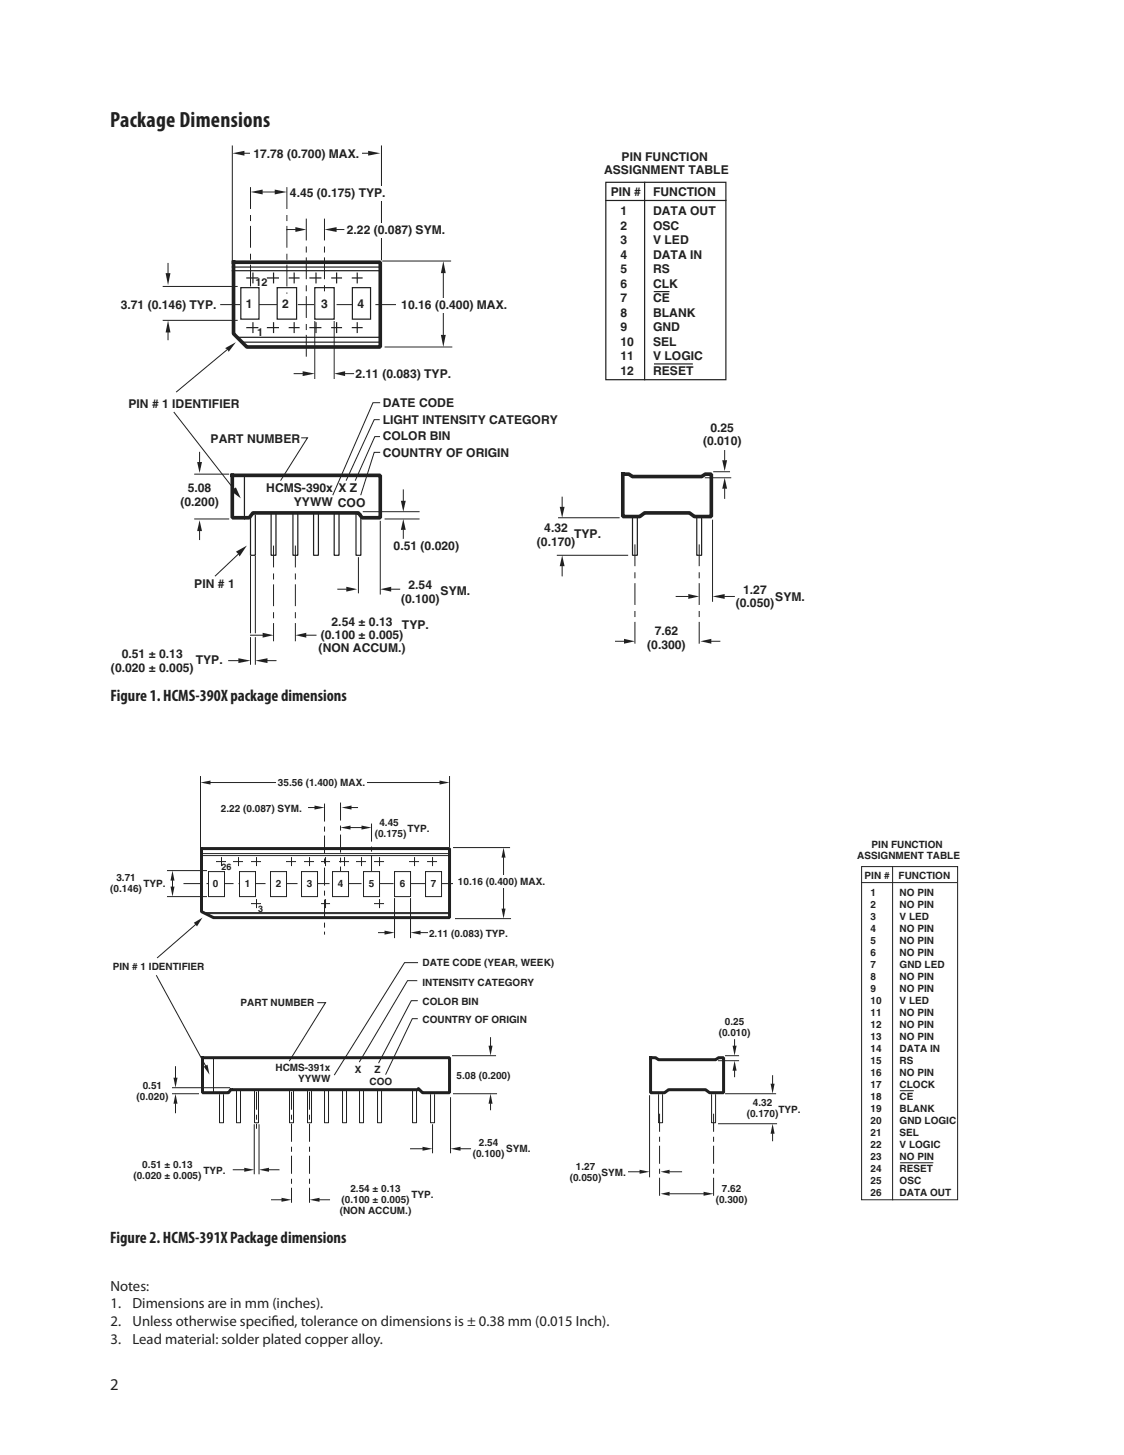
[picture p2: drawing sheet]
<svg xmlns="http://www.w3.org/2000/svg" width="216mm" height="279mm" viewBox="0 0 216 279" stroke-linecap="round" stroke-linejoin="round" font-family="sans-serif">
<path d="M45.3 105.9l2.1-1.1-1.4 2.1z" fill="#231f20"/>
<path d="M37.4 91.1h6.5M45.8 106.4l-4.4 4.2" fill="none" stroke="#231f20" stroke-width=".19"/>
<path d="M47 91.3v8.4M48.1 99v7.6h.9v-7.6M52.1 98.7v7.9h.9v-7.9M56.3 98.7v7.9h.9v-7.9M60.2 98.7v7.9h1v-7.9M64.2 98.7v7.9h.9v-7.9M68.4 98.7v7.9h.9v-7.9" fill="none" stroke="#231f20" stroke-width=".23"/>
<path d="M44.6 91.3h28.4v8.1h-3.5l-.7-.9h-20.2l-.7 .9h-3.3z" fill="none" stroke="#231f20" stroke-width=".7"/>
<path d="M37.9 88.7h.9l-.5 2.1z" fill="#231f20"/>
<path d="M38.3 86.9v1.8" fill="none" stroke="#231f20" stroke-width=".19"/>
<path d="M38.3 99.9l.5 2.1h-.9z" fill="#231f20"/>
<path d="M135.5 91.7h4.9M136.9 99.9v15.6M137.1 90.6h3M38.3 102v1.6M68.8 107.1v6.7M73 100.1v14M48.1 122.4v5.2M49 122.4v5.2" fill="none" stroke="#231f20" stroke-width=".19"/>
<path d="M56.7 104.8v18.3" fill="none" stroke="#231f20" stroke-width=".19" stroke-dasharray="4.2 1.2 1.2 .9" stroke-linecap="butt"/>
<path d="M119.6 91.1h1.2l.7 .4h13.3l.7-.4h1.1v8.1h-3.2l-1-.7h-8.6l-.9 .7h-3.3z" fill="none" stroke="#231f20" stroke-width=".7"/>
<path d="M121.5 99.2v7.4h.9v-7.4M133.8 99.2v7.4h1v-7.4" fill="none" stroke="#231f20" stroke-width=".23"/>
<path d="M138.7 88.4h1l-.5 2.1z" fill="#231f20"/>
<path d="M139.2 86.5v1.9" fill="none" stroke="#231f20" stroke-width=".19"/>
<path d="M139.2 91.7l.5 2.1h-1z" fill="#231f20"/>
<path d="M139.2 93.8v1.9" fill="none" stroke="#231f20" stroke-width=".19"/>
<path d="M134.3 104.5v19.6" fill="none" stroke="#231f20" stroke-width=".19" stroke-dasharray="4.2 1.2 1.2 .9" stroke-linecap="butt"/>
<path d="M136.9 114.5l2.3-.4v.9z" fill="#231f20"/>
<path d="M139.2 114.5h1.9" fill="none" stroke="#231f20" stroke-width=".19"/>
<path d="M132.2 114.1l2.1 .4-2.1 .5z" fill="#231f20"/>
<path d="M107.3 99.4h11.6M107 106.6h13.6M129.9 114.5h2.3" fill="none" stroke="#231f20" stroke-width=".19"/>
<path d="M107.5 97.3h.9l-.4 2.1z" fill="#231f20"/>
<path d="M108 95.5v1.8" fill="none" stroke="#231f20" stroke-width=".19"/>
<path d="M108 106.6l.4 2.1h-.9z" fill="#231f20"/>
<path d="M108 108.7v1.9" fill="none" stroke="#231f20" stroke-width=".19"/>
<path d="M122 104.5v19.6" fill="none" stroke="#231f20" stroke-width=".19" stroke-dasharray="4.2 1.2 1.2 .9" stroke-linecap="butt"/>
<path d="M56.7 122l2.1-.5v.9z" fill="#231f20"/>
<path d="M58.8 122h1.9" fill="none" stroke="#231f20" stroke-width=".19"/>
<path d="M50.4 121.5l2.1 .5-2.1 .4z" fill="#231f20"/>
<path d="M48.1 122h2.3" fill="none" stroke="#231f20" stroke-width=".19"/>
<path d="M73 113.1l2.1-.4v.9z" fill="#231f20"/>
<path d="M75.1 113.1h1.7" fill="none" stroke="#231f20" stroke-width=".19"/>
<path d="M66.5 112.7l2.1 .4-2.1 .5z" fill="#231f20"/>
<path d="M37.4 99.7h6.5M64.9 113.1h1.6" fill="none" stroke="#231f20" stroke-width=".19"/>
<path d="M52.5 104.8v18.3" fill="none" stroke="#231f20" stroke-width=".19" stroke-dasharray="4.2 1.2 1.2 .9" stroke-linecap="butt"/>
<path d="M49 126.9l2.4-.5v.9z" fill="#231f20"/>
<path d="M51.4 126.9h1.6" fill="none" stroke="#231f20" stroke-width=".19"/>
<path d="M45.8 126.4l2.3 .5-2.3 .4z" fill="#231f20"/>
<path d="M72.9 77.3h-1.3l-7.6 17.7M72.8 80.6h-.9l-5.4 11.6M72.9 83.8h-.9l-3.7 8.4M72.9 86.9h-1l-2.6 8.1M43.9 126.9h1.9" fill="none" stroke="#231f20" stroke-width=".19"/>
<path d="M43.2 66.9l2.1-1.2-1.4 1.9-.2-.5z" fill="#231f20"/>
<path d="M44.6 28v21.9M73.3 28v21.9M73.5 50.1h13.1M43.7 67.1l-9.8 8.1M74 66.6h12.8" fill="none" stroke="#231f20" stroke-width=".19"/>
<path d="M42.3 58.5h34.2M58.8 42v26.5" fill="none" stroke="#231f20" stroke-width=".19" stroke-dasharray="4.2 1.2 1.2 .9" stroke-linecap="butt"/>
<g fill="#231f20">
<path d="M44.6 29.4l2.4-.4v.9z"/>
<path d="M70.7 29l2.3 .4-2.3 .5z"/>
</g>
<path d="M47 29.4h23.7" fill="none" stroke="#231f20" stroke-width=".19"/>
<g fill="#231f20">
<path d="M85.2 50.1l.4 2.3h-.9z"/>
<path d="M84.7 64.3h.9l-.4 2.3z"/>
</g>
<path d="M85.2 52.4v12.1" fill="none" stroke="#231f20" stroke-width=".19"/>
<path d="M48.1 35.9v20.5" fill="none" stroke="#231f20" stroke-width=".19" stroke-dasharray="4.2 1.2 1.2 .9" stroke-linecap="butt"/>
<path d="M64.2 71.7l2.1-.4v.9z" fill="#231f20"/>
<path d="M66.3 71.7h1.6" fill="none" stroke="#231f20" stroke-width=".19"/>
<path d="M58.1 71.3l2.4 .4-2.4 .5z" fill="#231f20"/>
<path d="M56.5 71.7h1.6" fill="none" stroke="#231f20" stroke-width=".19"/>
<g fill="#231f20">
<path d="M52.8 36.4l2.3 .5-2.3 .4z"/>
<path d="M48.1 36.9l2.3-.5v.9z"/>
</g>
<path d="M50.4 36.9h2.6" fill="none" stroke="#231f20" stroke-width=".19"/>
<path d="M56.7 43.6l2.1 .5-2.1 .4z" fill="#231f20"/>
<path d="M31.3 55h14.3M55.1 44.1h1.6M31.3 61.5h14.3M60.5 61.8v10.9M64.2 61.8v10.9" fill="none" stroke="#231f20" stroke-width=".19"/>
<path d="M62.3 44.1l2.4-.5v.9z" fill="#231f20"/>
<path d="M64.7 44.1h1.4" fill="none" stroke="#231f20" stroke-width=".19"/>
<path d="M67.7 55.2h3.5v6.1h-3.5z" fill="#fff"/>
<path d="M67.7 55.2h3.5v6.1h-3.5z" fill="none" stroke="#231f20" stroke-width=".23"/>
<path d="M60.5 55.2h3.7v6.1h-3.7z" fill="#fff"/>
<path d="M60.5 55.2h3.7v6.1h-3.7z" fill="none" stroke="#231f20" stroke-width=".23"/>
<path d="M53.2 55.2h3.8v6.1h-3.8z" fill="#fff"/>
<path d="M53.2 55.2h3.8v6.1h-3.8z" fill="none" stroke="#231f20" stroke-width=".23"/>
<path d="M46.3 55.2h3.4v6.1h-3.4z" fill="#fff"/>
<path d="M46.3 55.2h3.4v6.1h-3.4z" fill="none" stroke="#231f20" stroke-width=".23"/>
<g fill="#fff">
<path d="M68.4 57.1h2.3v2.8h-2.3z"/>
<path d="M61.2 57.1h2.3v2.8h-2.3z"/>
<path d="M53.9 57.1h2.4v2.8h-2.4z"/>
<path d="M46.7 57.1h2.3v2.8h-2.3z"/>
</g>
<path d="M44.9 50.4h28.1v16.2h-25.6l-2.5-2.5z" fill="none" stroke="#231f20" stroke-width=".7"/>
<path d="M44.6 51.3h28.2M44.6 52h28.2M45.8 64.8h27M46.3 65.7h26.5" fill="none" stroke="#231f20" stroke-width=".23"/>
<path d="M62.3 42v14.4" fill="none" stroke="#231f20" stroke-width=".19" stroke-dasharray="4.2 1.2 1.2 .9" stroke-linecap="butt"/>
<g fill="#fff">
<path d="M48.1 28.3h21.4v2.8h-21.4z"/>
<path d="M55.6 35.7h18.8v2.8h-18.8z"/>
<path d="M66.3 42.9h19.6v2.8h-19.6z"/>
<path d="M76.1 57.3h22.6v2.8h-22.6z"/>
</g>
<path d="M44.4 94.3l.9-.7 1 2.1z" fill="#231f20"/>
<path d="M33.4 79.2l11.5 14.6M58 84.1h1.1l-5.2 8.1" fill="none" stroke="#231f20" stroke-width=".19"/>
<path d="M134.5 123.1l2.1-.4v.9z" fill="#231f20"/>
<path d="M136.6 123.1h1.7" fill="none" stroke="#231f20" stroke-width=".19"/>
<path d="M119.9 122.7l2.1 .4-2.1 .5z" fill="#231f20"/>
<path d="M118.2 123.1h1.7" fill="none" stroke="#231f20" stroke-width=".19"/>
<path d="M55.1 35.9v20.5" fill="none" stroke="#231f20" stroke-width=".19" stroke-dasharray="4.2 1.2 1.2 .9" stroke-linecap="butt"/>
<path d="M31.8 52.4h.9l-.4 2.4z" fill="#231f20"/>
<path d="M32.3 50.6v1.8" fill="none" stroke="#231f20" stroke-width=".19"/>
<path d="M32.3 61.5l.4 2.3h-.9z" fill="#231f20"/>
<path d="M32.3 63.8v1.4M69.8 98.3h10.7M74 99.7h6.5M48.1 106.9v14.6M49 106.9v14.6" fill="none" stroke="#231f20" stroke-width=".19"/>
<g fill="none" stroke="#231f20" stroke-width=".23">
<path d="M47.4 53.4h2.1M48.6 52.4v1.9M51.4 53.4h2.1M52.5 52.4v1.9M55.6 53.4h1.8M56.5 52.4v1.9M59.5 53.4h2.1M60.7 52.4v1.9M63.7 53.4h1.9M64.7 52.4v1.9M67.7 53.4h1.8M68.6 52.4v1.9"/>
<path d="M47.4 62.9h2.1M48.6 62v1.8M51.4 62.9h2.1M52.5 62v1.8M55.6 62.9h1.8M56.5 62v1.8M59.5 62.9h2.1M60.7 62v1.8M63.7 62.9h1.9M64.7 62v1.8M67.7 62.9h1.8M68.6 62v1.8"/>
</g>
<path d="M77 96.2h.9l-.4 2.1z" fill="#231f20"/>
<path d="M77.5 94.1v2.1" fill="none" stroke="#231f20" stroke-width=".19"/>
<path d="M77.5 99.7l.4 2h-.9z" fill="#231f20"/>
<g fill="none" stroke="#231f20" stroke-width=".19">
<path d="M77.5 101.7v1.7M42.2 210.2v5.4h.7v-5.4M45.4 209.3v6.3h.8v-6.3M48.9 209.3v6.3h.8v-6.3M55.6 209.3v6.3h.8v-6.3M59.1 209.3v6.3h.7v-6.3M62.3 209.3v6.3h.8v-6.3M65.8 209.3v6.3h.8v-6.3M69.1 209.3v6.3h.7v-6.3M72.5 209.3v6.3h.8v-6.3M79.2 209.3v6.3h.8v-6.3M82.7 210.2v5.4h.8v-5.4"/>
<path d="M126.5 210.2v5.4h.8v-5.4M136.7 210.2v5.4h.7v-5.4"/>
</g>
<path d="M116.4 38.5h23M116.4 35h23v37.9h-23zM123.8 35v37.9M125.7 56h2.8M125.7 69.9h7.3" fill="none" stroke="#231f20" stroke-width=".23"/>
<path d="M65.4 154.1v13.8M137.1 213.9v15.7" fill="none" stroke="#231f20" stroke-width=".19" stroke-dasharray="3.5 1 1 .8" stroke-linecap="butt"/>
<path d="M38.9 203.1h47.4v6.7h-5.1l-.8-.7h-.2l.2 .2h-35.9v-.2l-.6 .7h-5zM125 203.1h.9l.6 .4h10.9l.6-.4h1v6.7h-2.7l-.8-.5h-7.1l-.7 .5h-2.7z" fill="none" stroke="#231f20" stroke-width=".58"/>
<g fill="#231f20">
<path d="M69.4 158.5l2 .4-2 .4z"/>
<path d="M65.4 158.9l1.9-.4v.8z"/>
</g>
<path d="M38.5 149.1v13.5M67.3 158.9h2.1M87.1 162.8h10.8M87.5 176.4h10.6" fill="none" stroke="#231f20" stroke-width=".19"/>
<path d="M71.4 158.1v9.8M35.2 169.7h54.4" fill="none" stroke="#231f20" stroke-width=".19" stroke-dasharray="3.5 1 1 .8" stroke-linecap="butt"/>
<g fill="#231f20">
<path d="M38.5 150.3l1.9-.4v.8z"/>
<path d="M84.4 149.9l1.9 .4-1.9 .4z"/>
</g>
<path d="M40.4 150.3h44.2" fill="none" stroke="#231f20" stroke-width=".19"/>
<g fill="#231f20">
<path d="M96.7 162.8l.4 1.9h-.8z"/>
<path d="M96.3 174.5h.8l-.4 1.9z"/>
</g>
<path d="M96.7 164.7v10" fill="none" stroke="#231f20" stroke-width=".19"/>
<g fill="#231f20">
<path d="M33.1 167.2l.4 1.9h-.8z"/>
<path d="M32.7 170.3h.8l-.4 1.9z"/>
</g>
<path d="M33.1 169.1v1.3" fill="none" stroke="#231f20" stroke-width=".19"/>
<path d="M62.3 154.3v25.2" fill="none" stroke="#231f20" stroke-width=".19" stroke-dasharray="3.5 1 1 .8" stroke-linecap="butt"/>
<path d="M78.9 179.1l1.9-.4v.8z" fill="#231f20"/>
<path d="M80.8 179.1h1.3" fill="none" stroke="#231f20" stroke-width=".19"/>
<path d="M73.9 178.7l1.9 .4-1.9 .4z" fill="#231f20"/>
<path d="M72.7 179.1h1.2" fill="none" stroke="#231f20" stroke-width=".19"/>
<path d="M60.4 154.7l1.9 .4-1.9 .4z" fill="#231f20"/>
<path d="M59.3 155.1h1.1" fill="none" stroke="#231f20" stroke-width=".19"/>
<path d="M53.1 149.1h17.3v2.3h-17.3z" fill="#fff"/>
<path d="M38.7 163h47.6v13.2h-45.3l-2.3-1.1z" fill="none" stroke="#231f20" stroke-width=".58"/>
<path d="M38.9 163.9h47.3M38.9 164.3h47.3M39.7 175.2h46.6M39.7 175.4h46.6" fill="none" stroke="#231f20" stroke-width=".19"/>
<path d="M40 167.4h3.1v4.8h-3.1z" fill="#fff"/>
<path d="M40 167.4h3.1v4.8h-3.1z" fill="none" stroke="#231f20" stroke-width=".19"/>
<path d="M81.7 167.4h3.1v4.8h-3.1z" fill="#fff"/>
<path d="M81.7 167.4h3.1v4.8h-3.1z" fill="none" stroke="#231f20" stroke-width=".19"/>
<path d="M75.8 167.4h3.1v4.8h-3.1z" fill="#fff"/>
<path d="M75.8 167.4h3.1v4.8h-3.1z" fill="none" stroke="#231f20" stroke-width=".19"/>
<path d="M69.8 167.4h3.1v4.8h-3.1z" fill="#fff"/>
<path d="M69.8 167.4h3.1v4.8h-3.1z" fill="none" stroke="#231f20" stroke-width=".19"/>
<path d="M63.9 167.4h3v4.8h-3z" fill="#fff"/>
<path d="M63.9 167.4h3v4.8h-3z" fill="none" stroke="#231f20" stroke-width=".19"/>
<path d="M57.9 167.4h3.1v4.8h-3.1z" fill="#fff"/>
<path d="M57.9 167.4h3.1v4.8h-3.1z" fill="none" stroke="#231f20" stroke-width=".19"/>
<path d="M52 167.4h3v4.8h-3z" fill="#fff"/>
<path d="M52 167.4h3v4.8h-3z" fill="none" stroke="#231f20" stroke-width=".19"/>
<path d="M46 167.4h3.1v4.8h-3.1z" fill="#fff"/>
<path d="M46 167.4h3.1v4.8h-3.1z" fill="none" stroke="#231f20" stroke-width=".19"/>
<g fill="#fff">
<path d="M82.7 168.5h1.3v2.3h-1.3z"/>
<path d="M76.7 168.5h1.4v2.3h-1.4z"/>
<path d="M70.8 168.5h1.3v2.3h-1.3z"/>
<path d="M64.8 168.5h1.4v2.3h-1.4z"/>
<path d="M58.9 168.5h1.3v2.3h-1.3z"/>
<path d="M52.9 168.5h1.4v2.3h-1.4z"/>
<path d="M47 168.5h1.3v2.3h-1.3z"/>
<path d="M40.8 168.5h1.4v2.3h-1.4z"/>
</g>
<path d="M124.8 210.4v15.6M138 203.7h3.9M139.4 202.7h2.5" fill="none" stroke="#231f20" stroke-width=".19"/>
<path d="M140.7 200.8h.8l-.4 1.9z" fill="#231f20"/>
<path d="M141.1 199.6v1.4" fill="none" stroke="#231f20" stroke-width=".19"/>
<path d="M141.1 203.7l.4 1.9h-.8z" fill="#231f20"/>
<path d="M141.1 205.4v1.4" fill="none" stroke="#231f20" stroke-width=".19"/>
<g fill="#231f20">
<path d="M126.9 229.2l1.7-.3v.7z"/>
<path d="M135.1 228.9l2 .3-2 .4z"/>
</g>
<path d="M128.6 229.2h6.5" fill="none" stroke="#231f20" stroke-width=".19"/>
<path d="M126.9 225l1.7-.4v.8z" fill="#231f20"/>
<path d="M128.6 225h2.3" fill="none" stroke="#231f20" stroke-width=".19"/>
<path d="M122.8 224.6l2 .4-2 .4z" fill="#231f20"/>
<path d="M120.7 225h2.1" fill="none" stroke="#231f20" stroke-width=".19"/>
<path d="M37.2 177.2l1.7-1-1.1 1.7z" fill="#231f20"/>
<path d="M37.6 177.6l-7.3 6.3" fill="none" stroke="#231f20" stroke-width=".19"/>
<path d="M39.1 204.8l.8-.3 .3 1.9z" fill="#231f20"/>
<path d="M30.1 187.4l9.4 17.2M33.1 210h5M33.1 208.9h11M41 203.1v6.7M83.1 216v5.4M86.5 210.8v10.6M86.9 202.7h8.3M87.1 210h8.3" fill="none" stroke="#231f20" stroke-width=".19"/>
<path d="M33.3 207h.8l-.4 1.9z" fill="#231f20"/>
<path d="M33.7 204.8v2.3" fill="none" stroke="#231f20" stroke-width=".19"/>
<path d="M33.7 210l.4 1.9h-.8z" fill="#231f20"/>
<path d="M33.7 211.9v1.8" fill="none" stroke="#231f20" stroke-width=".19"/>
<path d="M49.8 224.6l1.9-.4v.8z" fill="#231f20"/>
<path d="M51.7 224.6h1.9" fill="none" stroke="#231f20" stroke-width=".19"/>
<path d="M46.9 224.2l1.9 .4-1.9 .4z" fill="#231f20"/>
<path d="M44.8 224.6h2.1" fill="none" stroke="#231f20" stroke-width=".19"/>
<path d="M59.5 230.4l1.9-.4v.8z" fill="#231f20"/>
<path d="M61.4 230.4h1.9" fill="none" stroke="#231f20" stroke-width=".19"/>
<path d="M54.1 230l1.9 .4-1.9 .4z" fill="#231f20"/>
<path d="M52.2 230.4h2.1" fill="none" stroke="#231f20" stroke-width=".19"/>
<path d="M86.5 220.6l2-.4v.8z" fill="#231f20"/>
<path d="M88.5 220.6h1.9" fill="none" stroke="#231f20" stroke-width=".19"/>
<path d="M81.2 220.2l1.9 .4-1.9 .4z" fill="#231f20"/>
<path d="M78.9 220.6h2.3" fill="none" stroke="#231f20" stroke-width=".19"/>
<path d="M93.8 200.8h.8l-.4 1.9z" fill="#231f20"/>
<path d="M94.2 199.3v1.7" fill="none" stroke="#231f20" stroke-width=".19"/>
<path d="M94.2 210l.4 1.9h-.8z" fill="#231f20"/>
<path d="M61 192.5h1.5l-6.9 11.2M80.1 188.3h-1.8l-9.2 15.6M80.2 192.2h-1.2l-6.2 11.9M80.2 195.6h-1l-5.1 10.7M80.2 184.9h-2.5l-13.4 21.5M48.8 216v9.4M49.8 216v9.4M94.2 211.9v1.2" fill="none" stroke="#231f20" stroke-width=".19"/>
<path d="M56 209.6v21.4M59.5 209.6v21.4" fill="none" stroke="#231f20" stroke-width=".19" stroke-dasharray="3.5 1 1 .8" stroke-linecap="butt"/>
<path d="M26.2 207.3h6.4v4.6h-6.4z" fill="#fff"/>
<path d="M86.3 149.1v13.5M32.2 172.2h7.5M32.2 167.2h7.5M75.8 172.6v7.5M78.9 172.6v7.5M138 215.8h11.2M139.4 210h9.6" fill="none" stroke="#231f20" stroke-width=".19"/>
<path d="M49.3 209.6v7.1" fill="none" stroke="#231f20" stroke-width=".19" stroke-dasharray="3.5 1 1 .8" stroke-linecap="butt"/>
<path d="M148 208.1h.8l-.4 1.9z" fill="#231f20"/>
<path d="M148.4 206.6v1.7" fill="none" stroke="#231f20" stroke-width=".19"/>
<path d="M148.4 215.8l.4 1.9h-.8z" fill="#231f20"/>
<path d="M148.4 217.7v1.4" fill="none" stroke="#231f20" stroke-width=".19"/>
<path d="M126.7 213.9v15.7" fill="none" stroke="#231f20" stroke-width=".19" stroke-dasharray="3.5 1 1 .8" stroke-linecap="butt"/>
<path d="M87.1 168.1h18.7v2.3h-18.7z" fill="#fff"/>
<path d="M65.6 155.1l1.9-.4v.8z" fill="#231f20"/>
<g fill="none" stroke="#231f20" stroke-width=".19">
<path d="M67.5 155.1h1.2M41.6 165.4h1.7M42.5 164.7v1.5M44.9 165.4h1.7M45.8 164.7v1.5M48.3 173.5h1.7M48.3 165.4h1.7M49.3 164.7v1.5M49.3 172.8v1.5M55 165.4h1.8M56 164.7v1.5M58.5 165.4h1.7"/>
<path d="M59.5 164.7v1.5M61.8 173.5h1.5M61.8 165.4h1.5M62.5 164.7v1.5M62.5 172.8v1.5M65.2 165.4h1.7M66.2 164.7v1.5M68.5 165.4h1.7M69.4 164.7v1.5M71.9 173.5h1.8M71.9 165.4h1.8M72.9 164.7v1.5"/>
<path d="M72.9 172.8v1.5M78.7 165.4h1.7M79.6 164.7v1.5M82.1 165.4h1.8M83.1 164.7v1.5M165.5 166.4h18.4v64h-18.4zM165.5 169.5h18.2M171.5 166.4v64M172.9 209.4h2.5M173 223.3h6.2"/>
</g>
<text font-size="4.2" fill="#231f20" x="21.2" y="24.3">Package Dimensions</text>
<g font-size="3.2" fill="#231f20">
<text x="21.2" y="134.7">Figure 1. HCMS-390X package dimensions</text>
<text x="21.2" y="238.7">Figure 2. HCMS-391X Package dimensions</text>
<text x="21.2" y="267">2</text>
</g>
<g font-size="2.8" fill="#231f20">
<text x="21.2" y="247.9">Notes:</text>
<text x="21.2" y="251.3">1.</text>
<text x="25.5" y="251.3">Dimensions are in mm (inches).</text>
<text x="21.2" y="254.7">2.</text>
<text x="25.5" y="254.7">Unless otherwise specif</text>
<text x="52.1" y="254.7">ied, tolerance on dimensions is ± 0.38 mm (0.015 Inch).</text>
<text x="21.2" y="258">3.</text>
<text x="25.5" y="258">Lead material: solder plated copper alloy.</text>
</g>
<g font-size="2.3" fill="#231f20">
<text x="48.7" y="30.4">17.78 (0.700) MAX.</text>
<text x="116" y="33.4">ASSIGNMENT TABLE</text>
<text x="119.4" y="30.8">PIN FUNCTION</text>
<text x="55.7" y="37.8">4.45 (0.175) TYP.</text>
<text x="117.3" y="37.6">PIN #</text>
<text x="119.2" y="41.3">1</text>
<text x="125.5" y="41.3">DATA OUT</text>
<text x="125.5" y="37.6">FUNCTION</text>
<text x="66.6" y="45">2.22 (0.087) SYM.</text>
<text x="119.2" y="44.1">2</text>
<text x="119.2" y="46.9">3</text>
<text x="125.5" y="44.1">OSC</text>
<text x="125.5" y="46.9">V LED</text>
<text x="119.2" y="49.7">4</text>
<text x="119.2" y="52.4">5</text>
<text x="125.5" y="49.7">DATA IN</text>
<text x="125.5" y="52.4">RS</text>
<text x="23.2" y="59.3">3.71 (0.146) TYP.</text>
<text x="47.2" y="59.2">1</text>
<text x="54.2" y="59.2">2</text>
<text x="61.7" y="59.2">3</text>
<text x="68.7" y="59.2">4</text>
<text x="77.1" y="59.4">10.16 (0.400) MAX.</text>
<text x="119.2" y="55.2">6</text>
<text x="119.2" y="58">7</text>
<text x="125.5" y="55.2">CLK</text>
<text x="125.5" y="58">CE</text>
<text x="119.2" y="60.8">8</text>
<text x="119.2" y="63.6">9</text>
<text x="125.5" y="60.8">BLANK</text>
<text x="125.5" y="63.6">GND</text>
<text x="119.2" y="66.4">10</text>
<text x="119.2" y="69.2">11</text>
<text x="119.2" y="72">12</text>
<text x="125.5" y="66.4">SEL</text>
<text x="125.5" y="69.2">V LOGIC</text>
<text x="125.5" y="72">RESET</text>
<text x="68.3" y="72.7">2.11 (0.083) TYP.</text>
<text x="24.7" y="78.3">PIN # 1 IDENTIFIER</text>
<text x="73.5" y="81.4">LIGHT INTENSITY CATEGORY</text>
<text x="73.5" y="78.1">DATE CODE</text>
<text x="136.5" y="82.9">0.25</text>
<text x="40.5" y="85">PART NUMBER</text>
<text x="73.5" y="84.5">COLOR BIN</text>
<text x="73.5" y="87.7">COUNTRY OF ORIGIN</text>
<text x="135" y="85.5">(0.010)</text>
<text x="36.1" y="94.5">5.08</text>
<text x="51.1" y="94.5">HCMS-390x X Z</text>
<text x="34.6" y="97.1">(0.200)</text>
<text x="56.5" y="97.1">YYWW COO</text>
<text x="75.6" y="105.7">0.51 (0.020)</text>
<text x="103.1" y="104.8">(0.170)</text>
<text x="104.6" y="102.2">4.32</text>
<text x="110.3" y="103.4">TYP.</text>
<text x="37.3" y="112.9">PIN # 1</text>
<text x="78.5" y="113.1">2.54</text>
<text x="77" y="115.7">(0.100)</text>
<text x="84.6" y="114.3">SYM.</text>
<text x="141.3" y="116.6">(0.050)</text>
<text x="142.8" y="114.1">1.27</text>
<text x="148.9" y="115.5">SYM.</text>
<text x="61.2" y="125.2">(NON ACCUM.)</text>
<text x="61.6" y="122.7">(0.100 ± 0.005)</text>
<text x="63.7" y="120.1">2.54 ± 0.13</text>
<text x="77.2" y="120.8">TYP.</text>
<text x="124.3" y="124.5">(0.300)</text>
<text x="125.8" y="122">7.62</text>
<text x="21.3" y="129">(0.020 ± 0.005)</text>
<text x="23.4" y="126.4">0.51 ± 0.13</text>
<text x="37.6" y="127.6">TYP.</text>
</g>
<g font-size="2.1" fill="#231f20">
<text x="49.1" y="55">12</text>
<text x="49.4" y="64.5">1</text>
</g>
<g font-size="1.9" fill="#231f20">
<text x="42.4" y="155.8">2.22 (0.087) SYM.</text>
<text x="53.4" y="150.8">35.56 (1.400) MAX.</text>
<text x="72" y="160.6">(0.175)</text>
<text x="72.9" y="158.5">4.45</text>
<text x="78.3" y="159.7">TYP.</text>
<text x="164.7" y="164.9">ASSIGNMENT TABLE</text>
<text x="167.4" y="162.8">PIN FUNCTION</text>
<text x="21.2" y="171.2">(0.146)</text>
<text x="22.4" y="169.1">3.71</text>
<text x="27.5" y="170.3">TYP.</text>
<text x="40.9" y="170.3">0</text>
<text x="47" y="170.3">1</text>
<text x="53" y="170.3">2</text>
<text x="58.9" y="170.3">3</text>
<text x="64.9" y="170.3">4</text>
<text x="70.8" y="170.3">5</text>
<text x="76.8" y="170.3">6</text>
<text x="82.7" y="170.3">7</text>
<text x="88" y="169.9">10.16 (0.400) MAX.</text>
<text x="166.1" y="168.7">PIN #</text>
<text x="167.2" y="172">1</text>
<text x="172.6" y="168.7">FUNCTION</text>
<text x="172.8" y="172">NO PIN</text>
<text x="82.4" y="179.9">2.11 (0.083) TYP.</text>
<text x="167.2" y="174.3">2</text>
<text x="167.2" y="176.6">3</text>
<text x="167.2" y="178.9">4</text>
<text x="172.8" y="174.3">NO PIN</text>
<text x="172.8" y="176.6">V LED</text>
<text x="172.8" y="178.9">NO PIN</text>
<text x="81.2" y="185.4">DATE CODE (YEAR, WEEK)</text>
<text x="167.2" y="181.2">5</text>
<text x="167.2" y="183.5">6</text>
<text x="167.2" y="185.8">7</text>
<text x="172.8" y="181.2">NO PIN</text>
<text x="172.8" y="183.5">NO PIN</text>
<text x="172.8" y="185.8">GND LED</text>
<text x="21.7" y="186.2">PIN # 1 IDENTIFIER</text>
<text x="81.2" y="189.3">INTENSITY CATEGORY</text>
<text x="167.2" y="188.1">8</text>
<text x="167.2" y="190.4">9</text>
<text x="172.8" y="188.1">NO PIN</text>
<text x="172.8" y="190.4">NO PIN</text>
<text x="46.2" y="193.2">PART NUMBER</text>
<text x="81.2" y="192.9">COLOR BIN</text>
<text x="81.2" y="196.4">COUNTRY OF ORIGIN</text>
<text x="139.2" y="196.8">0.25</text>
<text x="167.2" y="192.7">10</text>
<text x="167.2" y="195">11</text>
<text x="167.2" y="197.3">12</text>
<text x="172.8" y="192.7">V LED</text>
<text x="172.8" y="195">NO PIN</text>
<text x="172.8" y="197.3">NO PIN</text>
<text x="138.1" y="198.9">(0.010)</text>
<text x="167.2" y="199.7">13</text>
<text x="167.2" y="202">14</text>
<text x="172.8" y="199.7">NO PIN</text>
<text x="172.8" y="202">DATA IN</text>
<text x="27.4" y="209.1">0.51</text>
<text x="52.9" y="205.6">HCMS-391x</text>
<text x="57.3" y="207.7">YYWW</text>
<text x="68.2" y="206">X</text>
<text x="71" y="208.3">COO</text>
<text x="71.9" y="206">Z</text>
<text x="87.7" y="207.1">5.08 (0.200)</text>
<text x="167.2" y="204.3">15</text>
<text x="167.2" y="206.6">16</text>
<text x="167.2" y="208.9">17</text>
<text x="172.8" y="204.3">RS</text>
<text x="172.8" y="206.6">NO PIN</text>
<text x="172.8" y="208.9">CLOCK</text>
<text x="26.2" y="211.2">(0.020)</text>
<text x="143.4" y="214.4">(0.170)</text>
<text x="144.6" y="212.3">4.32</text>
<text x="149.5" y="213.7">TYP.</text>
<text x="167.2" y="211.2">18</text>
<text x="167.2" y="213.5">19</text>
<text x="167.2" y="215.8">20</text>
<text x="172.8" y="211.2">CE</text>
<text x="172.8" y="213.5">BLANK</text>
<text x="172.8" y="215.8">GND LOGIC</text>
<text x="92" y="220">2.54</text>
<text x="97.3" y="221.2">SYM.</text>
<text x="167.2" y="218.1">21</text>
<text x="167.2" y="220.4">22</text>
<text x="172.8" y="218.1">SEL</text>
<text x="172.8" y="220.4">V LOGIC</text>
<text x="25.6" y="226.4">(0.020 ± 0.005)</text>
<text x="27.3" y="224.2">0.51 ± 0.13</text>
<text x="39.1" y="225.4">TYP.</text>
<text x="90.8" y="222.1">(0.100)</text>
<text x="109.4" y="226.7">(0.050)</text>
<text x="110.6" y="224.6">1.27</text>
<text x="115.5" y="225.8">SYM.</text>
<text x="167.2" y="222.7">23</text>
<text x="167.2" y="225">24</text>
<text x="167.2" y="227.3">25</text>
<text x="172.8" y="222.7">NO PIN</text>
<text x="172.8" y="225">RESET</text>
<text x="172.8" y="227.3">OSC</text>
<text x="65.3" y="233.1">(NON ACCUM.)</text>
<text x="65.6" y="231">(0.100 ± 0.005)</text>
<text x="67.3" y="228.9">2.54 ± 0.13</text>
<text x="79" y="230">TYP.</text>
<text x="137.5" y="231">(0.300)</text>
<text x="138.7" y="228.9">7.62</text>
<text x="167.2" y="229.6">26</text>
<text x="172.8" y="229.6">DATA OUT</text>
</g>
<g font-size="1.7" fill="#231f20">
<text x="42.5" y="167">26</text>
<text x="49.6" y="175.1">3</text>
</g>
</svg>
